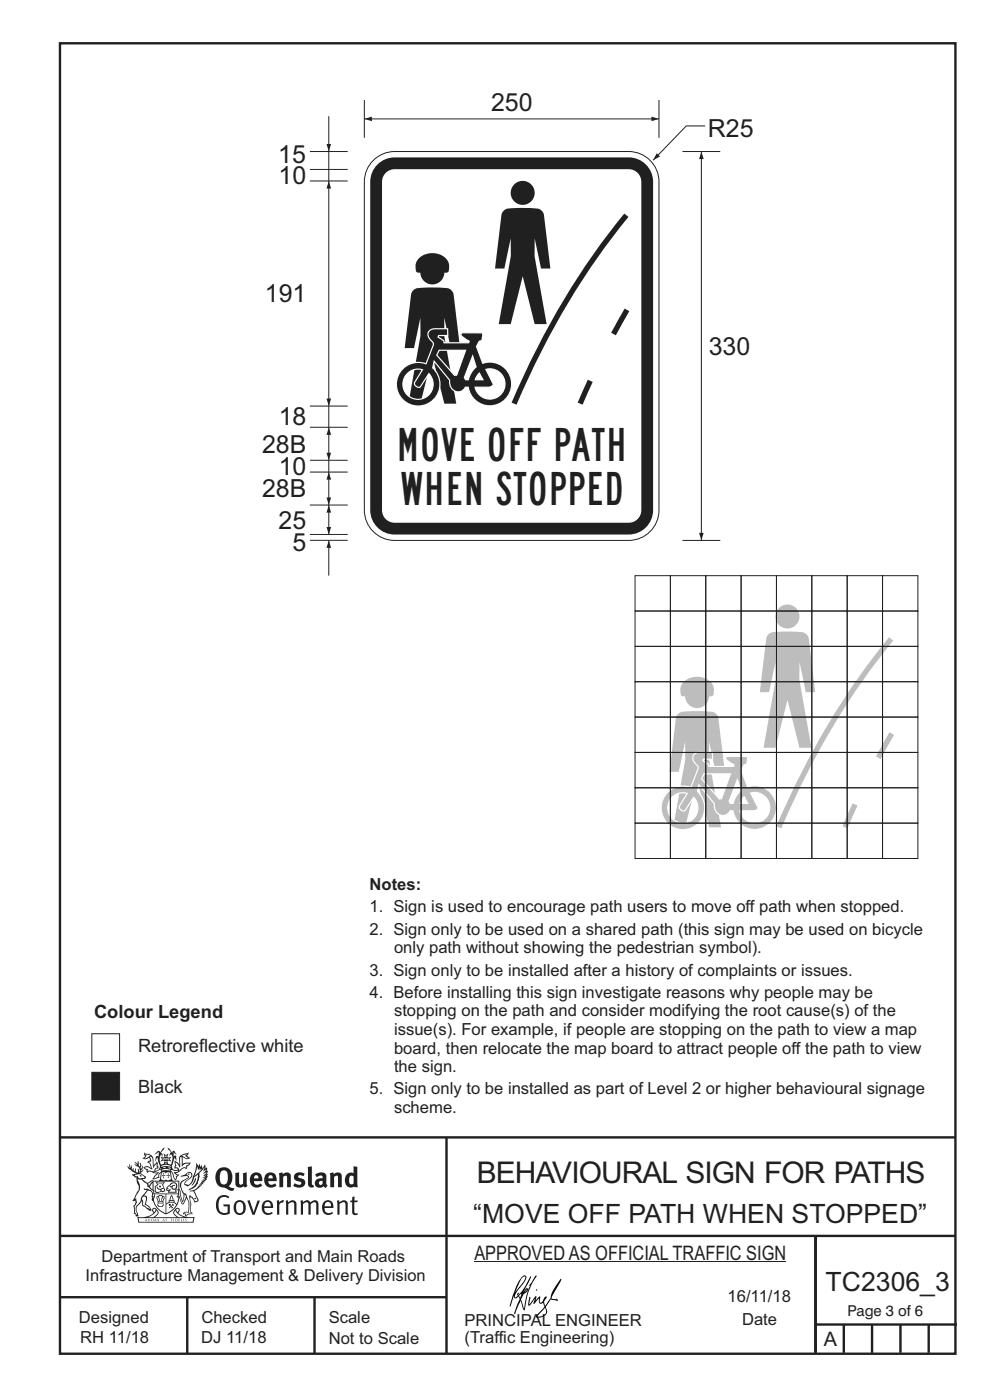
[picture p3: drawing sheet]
<svg xmlns="http://www.w3.org/2000/svg" width="210mm" height="297mm" viewBox="0 0 210 297" stroke-linecap="round" stroke-linejoin="round" font-family="sans-serif">
<g fill="none" stroke="#231f20" stroke-width=".51">
<path d="M12.7 9.2h190v278h-190zM12.7 241.3h190M94.7 241.4v45.8M12.7 275.2h82M12.7 262.2h190.1M39.7 275.2v12M66.7 275.2v12M173 262.1v24.9M173 281h30M179 281v6M185 281v6M191 281v6"/>
<path d="M197 281v6"/>
</g>
<path d="M100.6 267.7h66.2" fill="none" stroke="#231f20" stroke-width=".21"/>
<g fill="#231f20">
<path d="M47 248.4a2.55 2.55 0 0 0 0 2.7l.3 .2a.81 .81 0 0 0 1-1v-.5a1.04 1.04 0 0 0-1.1-1.5zM46.3 248.1a1.82 1.82 0 0 1 2.1-.2 1.82 1.82 0 0 1 .9 1.8 2.29 2.29 0 0 1-.8 2l.7 .3h.5l-.2 .6a2.87 2.87 0 0 1-2-.7 2.12 2.12 0 0 1-1.7-3.1z" fill-rule="evenodd"/>
<path d="M49.9 248.9l.8-.2v2a.46 .46 0 0 0 .3 .6 .46 .46 0 0 0 .6-.3v-2.1l.7-.2v2.4l.2 .5-.5 .3-.3-.3a1.02 1.02 0 0 1-1.2 .3 1.02 1.02 0 0 1-.6-1.1z" fill-rule="evenodd"/>
<path d="M54 249.5l-.1 .5h.9a.49 .49 0 0 0-.2-.6 .49 .49 0 0 0-.6 .1zM53.4 249.1a1.34 1.34 0 0 1 1.6-.2 1.34 1.34 0 0 1 .6 1.5v.2h-1.7a.77 .77 0 0 0 .5 .8 .77 .77 0 0 0 .9-.4l.3 .5a1.59 1.59 0 0 1-2 .2 1.59 1.59 0 0 1-.5-2.1z" fill-rule="evenodd"/>
<path d="M57 249.5l-.1 .5h1a.49 .49 0 0 0-.2-.6 .49 .49 0 0 0-.7 .1zM56.4 249.1a1.34 1.34 0 0 1 1.6-.2 1.34 1.34 0 0 1 .7 1.5v.2h-1.8a.77 .77 0 0 0 .5 .8 .77 .77 0 0 0 .9-.4l.4 .5a1.59 1.59 0 0 1-2.1 .2 1.59 1.59 0 0 1-.5-2.1z" fill-rule="evenodd"/>
<path d="M59.2 248.9l.7-.2 .1 .4a.95 .95 0 0 1 1-.3 .95 .95 0 0 1 .7 .8v2.3h-.8v-2.3a.46 .46 0 0 0-.8 .1v2.2h-.8z" fill-rule="evenodd"/>
<path d="M62.6 249.1a1.75 1.75 0 0 1 2-.1l-.2 .5-.6-.2a.43 .43 0 0 0-.6 .3l.4 .3a1.04 1.04 0 0 1 1.2 1.1 1.04 1.04 0 0 1-1.4 1l-1.2-.4 .3-.6 1 .4 .4-.4a.88 .88 0 0 0-1-.5l-.4-.2-.1-.4z" fill-rule="evenodd"/>
<path d="M65.3 247.6l.8-.2 .1 3.8 .3 .2 .1 .4a.88 .88 0 0 1-1 0 .88 .88 0 0 1-.3-1z" fill-rule="evenodd"/>
<path d="M67.8 250.6a.43 .43 0 0 0-.1 .7 .43 .43 0 0 0 .7-.1v-.7zM66.8 249.1a1.7 1.7 0 0 1 2.4 .1v1.9l.3 .4-.4 .5-.5-.4a1.03 1.03 0 0 1-1.7-.1 1.03 1.03 0 0 1 .8-1.5h.7v-.4a.8 .8 0 0 0-1.2 .1z" fill-rule="evenodd"/>
<path d="M70 248.9l.7-.2 .1 .4a.95 .95 0 0 1 1-.3 .95 .95 0 0 1 .7 .8v2.3h-.8v-2.3a.46 .46 0 0 0-.8 .1v2.2h-.8z" fill-rule="evenodd"/>
<path d="M74.3 249.5a1.48 1.48 0 0 0 0 1.7h.5l.2-.1v-1.5l-.3-.2zM75 247.4l.8 .1 .1 4.4h-.7l-.1-.2a1.26 1.26 0 0 1-1.4 0 1.26 1.26 0 0 1-.5-1.3 1.29 1.29 0 0 1 .4-1.4 1.29 1.29 0 0 1 1.4-.1z" fill-rule="evenodd"/>
<path d="M46.4 253.9a1.72 1.72 0 0 1 2.3 0l-.3 .3a1.24 1.24 0 0 0-1.4-.2 1.24 1.24 0 0 0-.6 1.4 1.49 1.49 0 0 0 1.2 1.9l.7-.1v-1.3h-.8l-.1-.4h1.3v1.9a1.93 1.93 0 0 1-2.2 0 1.93 1.93 0 0 1-.7-2.2l.2-.8z" fill-rule="evenodd"/>
<path d="M50.4 255.1a1.65 1.65 0 0 0 .2 2.2 .99 .99 0 0 0 1-1.4 .78 .78 0 0 0-.4-.8 .78 .78 0 0 0-.8 0zM50 254.9a1.33 1.33 0 0 1 1.6-.1 1.33 1.33 0 0 1 .5 1.4 1.31 1.31 0 0 1-1.3 1.6 1.31 1.31 0 0 1-1.2-1.6v-.6z" fill-rule="evenodd"/>
<path d="M52.5 254.7l.4-.1 .9 2.6 .8-2.5h.5l-1.1 3h-.5z" fill-rule="evenodd"/>
<path d="M56.3 255.2l-.2 .7h1.3a.7 .7 0 0 0-.3-.8 .7 .7 0 0 0-.8 .1zM55.9 255a1.22 1.22 0 0 1 1.5-.2 1.22 1.22 0 0 1 .5 1.5h-1.8a.93 .93 0 0 0 .5 1 .93 .93 0 0 0 1.1-.2l.2 .3a1.43 1.43 0 0 1-1.8 .1 1.43 1.43 0 0 1-.6-1.7z" fill-rule="evenodd"/>
<path d="M58.7 254.7l.4-.1 .1 .5 .4-.4 .6-.1-.2 .5a.66 .66 0 0 0-.8 .7v1.9h-.4z" fill-rule="evenodd"/>
<path d="M60.6 254.7l.4-.1 .1 .5a.94 .94 0 0 1 1-.5 .94 .94 0 0 1 .8 .8v2.3h-.5l-.1-2.5a.81 .81 0 0 0-1.2 .3v2.2h-.4z" fill-rule="evenodd"/>
<path d="M63.7 254.7l.5-.1 .1 .5 .4-.3a.78 .78 0 0 1 1.1 .3 .9 .9 0 0 1 1-.5 .9 .9 0 0 1 .8 .8v2.3h-.5l-.1-2.5a.67 .67 0 0 0-1.1 .3v2.2h-.5v-2.4l-.4-.3-.7 .4v2.3h-.5z" fill-rule="evenodd"/>
<path d="M69 255.2l-.1 .7h1.3a.7 .7 0 0 0-.3-.8 .7 .7 0 0 0-.9 .1zM68.7 255a1.22 1.22 0 0 1 1.5-.2 1.22 1.22 0 0 1 .5 1.5h-1.8a.93 .93 0 0 0 .4 1 .93 .93 0 0 0 1.2-.2l.1 .3a1.44 1.44 0 0 1-1.7 .1 1.44 1.44 0 0 1-.6-1.7z" fill-rule="evenodd"/>
<path d="M71.4 254.7l.5-.1 .1 .5a.94 .94 0 0 1 1-.5 .94 .94 0 0 1 .8 .8v2.3h-.5l-.1-2.5a.81 .81 0 0 0-1.2 .3v2.2h-.4z" fill-rule="evenodd"/>
<path d="M74.7 253.9l.5-.1v.9h.7l-.1 .3h-.6v2.2l.1 .2h.5l.1 .3a.75 .75 0 0 1-1.2-.6v-2.1h-.4v-.3h.4z" fill-rule="evenodd"/>
<path d="M30.8 244.9l1.1 .3-.9 .5h-.4l.6-.5zM31.8 245.4h.2a2.44 2.44 0 0 1 .4 1.9l.1 .5 .7-1-.1 .6 .3 .3a.57 .57 0 0 0-.6 .7l-1-.1-.5 .2 .2-.5-.8-.3 .7-.1 .9 .5 .1-.1-.6-1.3-.2-.2h.5zM30.7 244.4l-.1 .5 .2 .4-.6 .4a1.04 1.04 0 0 0 1.4-.1l.2 .6-.3 .1-.2 .4a.94 .94 0 0 1 .8 1.1l-.2-.1a1.16 1.16 0 0 0-1.5-.1l.3 .4 .4 .2 .1 .5 .2 .1 .1-.2a.94 .94 0 0 1 1.1 .2l.8 .1-1.2 1.2a1.13 1.13 0 0 0 1.2-.2l.4-.1-.1-.4 .5-.8a.83 .83 0 0 0-.6 1.1l-.3-.1-.7 .4 1.1-1.4-.5 .1-.5-.1 1.3-.5-.1-.1-.9 .4v-.3l.2-.2 .3 .1 .1-.3-.2-.4v-.6l-.1-.4-.7 1v-.7a1.42 1.42 0 0 0-1.6-1.8z" fill-rule="evenodd"/>
<path d="M38.5 245.2l.5-.2 .7-.1-.6 .3 .8 .5h-.3zM38.3 245.5l.2-.1 .1 2a1.69 1.69 0 0 1 1.6-.6l-.8 .5 .1 .5a1.1 1.1 0 0 0-1.5 .6l-.1-.5-.2-.2h-.5l.3-.4-.3-.7a1.42 1.42 0 0 1 .8 1.1l.2-.1zM37.1 246.2l.1 1-.2 .3 .1 .4h.5l.1 .2a.96 .96 0 0 1-1.1-.1l-.1 .1a1.06 1.06 0 0 0 1.3 .2v.1a.72 .72 0 0 1-1 .2l.3 .5 .6 .2-.4 .2-.1 .6-.2-.3-.4-1.1-.4-.4 .4 .9a1.54 1.54 0 0 0 .7 1.2l.2-.3a.58 .58 0 0 1 .4-.8l.2-.1h-.3l-.5-.3 .9-.5a.93 .93 0 0 1 1.2-.5v.2l.2-.2 .1-.5a.99 .99 0 0 0 .7-.8l-1.3 .1-.3 .2-.1-1.4 .9 .4 .9-.3h-.4l-.5-.4 .4-.7-.6 .2a1.46 1.46 0 0 0-1.4 2.1v.4l-.2-.4z" fill-rule="evenodd"/>
<path d="M35.6 248.9l.2 .1-.1 .3 .4 .1h-.4v.6l-.1-.6h-.3l.3-.1z" fill-rule="evenodd"/>
<path d="M34.6 248.9l.2 .1v.3l.3 .1h-.3l-.1 .6v-.6h-.4l.4-.1z" fill-rule="evenodd"/>
<path d="M34.3 248.8a.57 .57 0 0 1 .9 .2 .57 .57 0 0 1 .9-.2l.2 1.4h-.2a.57 .57 0 0 1-.9 0 .69 .69 0 0 1-1.1 0zM34.2 248.1l-.3 2.1-.2 .4h3l-.2-.4-.3-2.1h-.2v.2l-.8-.1-.8 .1v-.2z" fill-rule="evenodd"/>
<path d="M34.2 252.4a.3 .3 0 0 0 .6 0 .3 .3 0 0 0-.6 0zM33.3 250.9l.3 .3-.3 .4a.79 .79 0 0 0 0 1.3l.8-.2-.1-.3a.55 .55 0 0 1-.7-.6l.1-.1 .2 .3 .3 .2 .8-.2-.4-.7 .4-.4-.7 .2zM33 250.7l1.1 .2 .9-.2-.4 .6 .4 1.2a.56 .56 0 0 1-.8 .3l-.2 .1a.73 .73 0 0 1-.9 .1 .73 .73 0 0 1-.3-1v-.4l.6-.4z" fill-rule="evenodd"/>
<path d="M35.6 251.8l.7-.4a.58 .58 0 0 1 1-.1 .58 .58 0 0 1-.4 .9l-.3-.3a.43 .43 0 0 1 .6-.4 .57 .57 0 0 0-.8 .2l-.2-.1-.3 .1 .4 .2a.55 .55 0 0 0 .9 .4v.5h-1.3l.3-.4-.1-.1-.6 .1 .2-.3-.2-.1zM35.4 251.8l-.1 .2a.39 .39 0 0 0 .2 .6h.3l-.2 .4h1.9l-.1-.8a.86 .86 0 0 0-.1-1.3 .86 .86 0 0 0-1.3 .4z" fill-rule="evenodd"/>
<path d="M36 254.8h.8v.2h-.8zM36.4 253.8l.2 .8h-.4zM36.4 253.5l-.3 .5-.1 .6h-.2v.4l-.7 .4 .2 .1a1.48 1.48 0 0 1 2.1 .2l.2-.1-.6-.5v-.5h-.2l-.1-.6z" fill-rule="evenodd"/>
<path d="M35.8 255.4l.4 .1 .1 .3 .3-.2-.2-.2a.38 .38 0 0 1 .5 .5l-.2-.2-.3 .2 .3 .2-.3 .3-.1-.4-.4 .4-.1-.2 .4-.3-.1-.1-.2 .1z" fill-rule="evenodd"/>
<path d="M34.5 254h.2v.2l-.2 .6h-.2zM33.6 255.3h.9v.2a.55 .55 0 0 1-.8 .4v-.2l-.2-.1zM33.4 254h.2l.2 .8h-.2zM33.6 255l.8-.1 .1 .2h-.8zM33.8 253.7h.5l-.2 1.1h-.1zM33.3 253.8l-.1 .3 .3 1.1a.48 .48 0 0 0-.1 .6 .48 .48 0 0 0 .5 .2h.5a.49 .49 0 0 0 .2-.8l.3-1.1-.1-.3a1.42 1.42 0 0 0-1.5 0z" fill-rule="evenodd"/>
<path d="M33.7 251.5l.4 .1 .1 .3h-.3z" fill-rule="evenodd"/>
<path d="M41.3 250.1l.3-.2-.2 .8-.6 .8h-.2l.5-.7z" fill-rule="evenodd"/>
<path d="M39.7 249l.3-.2 .5 .2a.88 .88 0 0 1-.6 1.1 1.22 1.22 0 0 0-.8 1.3l.5 .2a.72 .72 0 0 0 .9-.4l.5-.8 .2-.6 .8-.6v.2a2.85 2.85 0 0 1-2 2.9l.1 .1a2.13 2.13 0 0 0 1.9-1.5v-.3a2.01 2.01 0 0 0 .3-1.7l1.1-1.3-.4 1 .7-.5-.7 1 .8-.4-.8 .8 .7-.2-.9 .6 .8-.1-.8 .4h.7l-.8 .3 .3 .2h-.4l.2 .3h-.4l.2 .3h-.4l.1 .2h-.1a2.16 2.16 0 0 1-2 1.1l.1 .2 .4-.1a.76 .76 0 0 1 .7 .8l.5 1.2-.6 .2a1.45 1.45 0 0 0-1.1-1.3l.2 1.8-.1 1.8 .4 .3a1.07 1.07 0 0 0-1.2 .4v-.3l-.5-.2a.87 .87 0 0 1 1.1-.1v-.7a4.4 4.4 0 0 0-.6-3.1l-.1-.3h-.2a2.16 2.16 0 0 1-.7-2.2l.3-.4 1.2-.7a.55 .55 0 0 0-.4-.8zM37.8 252.4a.76 .76 0 0 1 .3 1.1l.6 1.6 .4-1.7 .2 .1a.61 .61 0 0 1-.1 .9l-.3 .8-.2 .1-.7-1.6-.3 .1a1.18 1.18 0 0 0 .1-1.4zM41.8 247.5l.2 .7 .3-.5v.6l.4-.5a1.9 1.9 0 0 1-1.2 1.4l-.3 .3zM38.2 249.6l1.4-.2 .2 .2v.3l-.5 .2a1.26 1.26 0 0 0-.9 1.9l.2 .7a1.84 1.84 0 0 1 .1 2.1l-.4-1.4a.96 .96 0 0 0-.4-1.2l-.4 .2a.78 .78 0 0 1 0 1.3l.1 .3h.4l.4 1.1a.38 .38 0 0 0 .2 .4 .38 .38 0 0 0 .4-.1l.6-1.2a2.94 2.94 0 0 1 .4 2.5l-.1 .4h-.8l-.3 .4v.2l.4-.1 .1 .4 .2 .1a1.02 1.02 0 0 1 1.3-.5v-.4l-.3-.1 .1-1.8-.3-1.3h.1a1.14 1.14 0 0 1 .8 1 .63 .63 0 0 0 .8-.2 .63 .63 0 0 0-.2-.9l-.6-1.2 .9-.6 .2-.4h.3l-.1-.2h.4l-.1-.3h.3l-.1-.3 .5-.1-.2-.2 .6-.4v-.2h-.2l.4-.5h-.3l.3-.5-.4 .1 .4-.5v-.3l-.3 .2 .2-.7-.1-.2-.4 .3v-.8l-.6 .8-.2-.8-.2 .5-.3-.7-.1 .6-.5-.8-.1 1.4-.6 1.8a1.81 1.81 0 0 1-1 1.5l-.6-.2a1.75 1.75 0 0 1 1.1-1.2 .75 .75 0 0 0 .1-1.3 .75 .75 0 0 0-1.2 .4z" fill-rule="evenodd"/>
<path d="M41.2 254.1h.3l.2 .2-.4 .1z" fill-rule="evenodd"/>
<path d="M29.4 258.4h11.6l-.1 .8h-11.4zM31.3 258.2l.5-.1a2.48 2.48 0 0 0 1.4-1.3l.3 .5-.5 .6-.5 .3zM32.5 256.6l.3-.2 .2 .1-.3 .7zM37.2 256.8a2.65 2.65 0 0 0 1.8 1.4h-1.1l-.5-.3-.5-.6zM37.4 256.5l.2-.1 .3 .2-.3 .6zM29.2 258.2l.1 1.2h11.8l.2-1.1-.2-.1a4.1 4.1 0 0 1-3.3-.9l.3-.4-.1-.6a1.06 1.06 0 0 0-1.3 1l.2 .4 .6 .5h-4.7l.3-.1a.84 .84 0 0 0 .6-.8 .84 .84 0 0 0-.5-.8l-.3-.2h-.5l-.1 .6 .3 .4a4.2 4.2 0 0 1-3.4 .9z" fill-rule="evenodd"/>
<path d="M31 258.7l.1 .2h-.2zM31 258.5l-.3 .6 .4-.2 .2 .2z" fill-rule="evenodd"/>
<path d="M31.3 258.6h.3v.4a.25 .25 0 0 0 .2-.1 .25 .25 0 0 0-.1-.3h.1a.29 .29 0 0 1 0 .4 .29 .29 0 0 1-.4 0 .29 .29 0 0 1 0-.4z" fill-rule="evenodd"/>
<path d="M32.2 258.6a.22 .22 0 0 1 .3 .2 .22 .22 0 0 1-.3 .2zM32 258.6l.1 .4a.33 .33 0 0 0 .4 0 .33 .33 0 0 0 0-.4 .33 .33 0 0 0-.5 0z" fill-rule="evenodd"/>
<path d="M32.9 258.7l.1 .2h-.2zM32.9 258.5l-.2 .6 .3-.2 .2 .2z" fill-rule="evenodd"/>
<path d="M33.3 258.6h.2l.1 .1 .2-.1-.2 .2 .2 .3-.3-.3-.1 .3h-.1l.2-.3z" fill-rule="evenodd"/>
<path d="M34.7 258.7l.1 .2h-.2zM34.7 258.5l-.3 .6 .4-.2 .2 .2z" fill-rule="evenodd"/>
<path d="M35 258.5h.5l-.2 .1v.5h-.2l.1-.5z" fill-rule="evenodd"/>
<path d="M36.2 258.6l.3-.1-.1 .1v.2h.1h-.1v.3h-.2z" fill-rule="evenodd"/>
<path d="M36.7 258.6h.2v.5h-.2z" fill-rule="evenodd"/>
<path d="M37.3 258.6a.22 .22 0 0 1 .3 .2 .22 .22 0 0 1-.3 .2zM37.1 258.6v.4a.33 .33 0 0 0 .5 0 .33 .33 0 0 0 0-.4 .33 .33 0 0 0-.5 0z" fill-rule="evenodd"/>
<path d="M37.8 258.6l.4-.1-.2 .1v.2h.1h-.1v.2l.2 .1h-.4z" fill-rule="evenodd"/>
<path d="M38.4 258.6h.2l-.1 .4 .2 .1h-.3z" fill-rule="evenodd"/>
<path d="M38.9 258.6h.2v.5h-.2z" fill-rule="evenodd"/>
<path d="M39.3 258.6h.2h-.1l.2 .3-.2 .2-.1-.1v-.1l.2 .1z" fill-rule="evenodd"/>
<path d="M34.2 247.4a1.51 1.51 0 0 1 2 .2 2.67 2.67 0 0 0-2.1 0zM35.7 247.6l.4 .1 .1 .3-.4-.1zM34.6 247.6h.5l.1 .2h-.4zM34 247.8l.3 .2h-.3zM34.9 246.9l.3-.2 .3 .2zM34.9 245.6l.2 .1v.3h-.2zM35 245.1l.2 .2 .2-.2-.1 .3h-.2zM35.1 246.3h.2l.1 .4-.2-.2-.2 .2zM35.3 245.7l.2-.1v.4h-.2zM34.4 245.7h.3l.1 .3-.4 .1 .2-.2zM35.7 245.7h.3l-.2 .2 .2 .2-.4-.1zM32.7 244.9l1-.5-.1 1-.2-.2-.3 .2-.3 1.1 .5-1 .3 .9a1.84 1.84 0 0 1 .2 1.7l.4 .1a2.48 2.48 0 0 1 2.2 0l.2-.2-.2-.7 .7-1.8 .4 .7-.2-1-.2-.1-.2 .3v-.9l.6 .4-.6-.8-.3 .1-.1 .4-.5-.9-.5-.3 .2 .5 .6 .5-.5 .8 .4-.4a2.06 2.06 0 0 1 0 2.3l-.5-.2-.2-.6 .1-.1 .8 .2-.4-.5 .4-.5-.7 .2-.2-.2 .2-.7-.5 .4-.5-.4 .2 .7-.2 .2-.7-.2 .4 .5-.4 .5 .8-.2 .1 .1-.2 .6-.5 .2a2.02 2.02 0 0 1 0-2.2l.3 .5-.1-.7-.3-.1 .8-1.2-.4 .3-.5 .8-.2-.3a.8 .8 0 0 0-.8 .5z" fill-rule="evenodd"/>
<path d="M29.2 250.1l.3 .1a.61 .61 0 0 1 .8 .4l.3 .2a.8 .8 0 0 1 .6 1l.4 .1 .5 .5a1 1 0 0 1 .5 1.1l-.1 .7v-.5h-.1a.96 .96 0 0 0-.8-1.3l-.2-.2h-.7l-.1-.1-.1 .1 .1 .3h.6l-1.2 1.3-.2 1-.4 .6a1.33 1.33 0 0 0-.5 1.8l.2 .5a1.26 1.26 0 0 1-.5-1.5l-.1-.3a1.56 1.56 0 0 0 .4-1.7l-.3 .2 .2-.5a3.2 3.2 0 0 0 .7-3zM30.4 253.9h.4a2.06 2.06 0 0 1-.1 1.6l.7 .5 .4 .4-.6-.1-.8-.6-.1-.9a.51 .51 0 0 1 .1-.9zM28.6 249.3a1.52 1.52 0 0 1 2.1 .5l-1.1 .2-.2-.1-.1-.4h-.5zM27.5 247v.8l-.3-.4h-.1a3.1 3.1 0 0 0 1.9 1.6l-1 .1 .5 .6 .5 .1 .1 1.1a1.84 1.84 0 0 1-.3 2.5l-.4 .9-.3 .4 .2 .1 .4-.1 .1 .4-.2 .5-.3 .2 .1 1.7h.2l.3 .5 .1 .1 .4-.1-.1-.5a1.3 1.3 0 0 1-.1-1.7l.9-1 .1 1.1 .6 .2 .5 .5 .1-.1 .2 .3h.5a1.85 1.85 0 0 0-1.2-1.4l.1-.3a1.39 1.39 0 0 0 0-1.4l-.5-.1 .5-.5a.66 .66 0 0 1 .9-.4 .66 .66 0 0 1 .3 .9l-.1 .4 .2-.1v.2l-.1 .3 .2 .5 .1-.3a2.24 2.24 0 0 0 .1-2.2 .73 .73 0 0 1-.7-.7 .73 .73 0 0 1 .6-.7v-.2a.94 .94 0 0 0-.9 .8 .48 .48 0 0 1-.1-.6 .48 .48 0 0 1 .5-.2l.5-.3a.51 .51 0 0 0-.8 .2l-.5 .2-1-.8h.6l.2-.5-1.2-.7 .5-.5v-.3l-.5 .4 .1-.2a.69 .69 0 0 0 .2-1v.4l-.2 .3v-1.1l-.3-.2 .1 .6-.1 .2-.4-1.3v.7l-.6-.4 .5 .7-.6-.2 .3 .3a1 1 0 0 1 .7 1.4l-.2-.8v.9l-.5-.2v-.8l-.2 .7-.2-.1-.1-.6-.2 .4-.2-.2 .1-.7-.2 .5z" fill-rule="evenodd"/>
<path d="M29.6 249.4l.2-.1 .3 .2z" fill-rule="evenodd"/>
<path d="M32.4 250.5h5.6v2l-.2-.1v-1.7h-5.2v2.5h5.2v-.8l.1 .2-.1 1.1v-.3h-2.5v4a4.1 4.1 0 0 0 2.6-3.6l.1-.1a4 4 0 0 1-2.8 3.9 4.2 4.2 0 0 1-2.8-4.7l.1 1.2 .1-.1a3.8 3.8 0 0 0 2.5 3.4v-4h-2.5l-.2-.9z" fill-rule="evenodd"/>
<circle cx="40" cy="249.1" r=".17"/>
</g>
<g fill="#000001">
<path d="M111.6 273.7l.2-.2-.5 .7zM110.4 274.5l.3 .1-.3 .7-.3-.4zM110.9 270.9l.5-.1a9.3 9.3 0 0 1-2 3.2l-.1 .2 1-2.5zM110.6 271a14.7 14.7 0 0 0-2.2 4.9l-.3 1.2 .1 .1 .8-2.4a.42 .42 0 0 0 .2 .7 .42 .42 0 0 0 .6-.3l.2-.2 .2 .6-1.1 3.1h.2l1.1-2.8 .6 1.9 .2 .2 .2-.5a13.5 13.5 0 0 1 2-6.2l.5-.5-.2-.2-1.6 2.1 .4-.1a14.9 14.9 0 0 0-1.3 5.1l-.4-1.2a1.39 1.39 0 0 1 .2-1.8l.1-.2a.92 .92 0 0 0 .8-1.2 .75 .75 0 0 0-.7 .7l-.2 .2 1.6-3.4h-.1l-.4 .7a10.5 10.5 0 0 1-2.2 3.2l.2-.4a.32 .32 0 0 0-.4 .2 .32 .32 0 0 0 .1 .4l-.5 .4a3.2 3.2 0 0 1 1.1-2.3l.5-.6a2.49 2.49 0 0 0 .7-1.6l-.3-.2z" fill-rule="evenodd"/>
<path d="M115.6 277.5a1.15 1.15 0 0 1 .1 1.3 1.15 1.15 0 0 1-1.2 .5h-.5zM112.3 275.1l-.3 1.7 .3 .2 1.2-1.5-.3 1.1 1.1-1.2a.94 .94 0 0 0 .4 1.2l.5-.3 .3 .9-1.2 1.3a.98 .98 0 0 0-.5 1 1.9 1.9 0 0 0 2.3-1.3l-.1-.3a1.02 1.02 0 0 1 .3-1.4l.5-.9 1.5 .3-.2-.5v.3l-1.1-.2v-.2l2-3.6 .1-.3-.1-.1-1.8 2.7a6.6 6.6 0 0 1-1.5 3l-.2-.2a1.01 1.01 0 0 1 .4-1.4l.1-.2-.3-.2-.3 .5-.2 .5-.5 .4-.2-.4 .1-.9-.2-.1-.8 .9 .2-.9h-.1l-1.4 1.7 .2-1.4v-.1z" fill-rule="evenodd"/>
<path d="M113.7 273.5l.3 .3h-.3z" fill-rule="evenodd"/>
</g>
<path d="M19.5 227.5h5.9v5.9h-5.9z" fill-rule="evenodd" fill="#231f20" stroke="#231f20" stroke-width=".21"/>
<path d="M19.5 219.3h5.9v5.9h-5.9z" fill-rule="evenodd" fill="#fff" stroke="#231f20" stroke-width=".21"/>
<path d="M189 135.5a163 163 0 0 0-23.8 40" fill="none" stroke="#bbbdc0" stroke-width="1.1" stroke-linecap="butt"/>
<g fill="#bbbdc0">
<path d="M162.9 134.7a1.96 1.96 0 0 1 1.8-.6 26.3 26.3 0 0 1 5.9 .1 1.68 1.68 0 0 1 .9 1.2l1.4 11.4h-2l-1.3-6.4v3.8l2.5 14.4h-2.5l-2.6-10.1-2.5 10.1h-2.5l2.5-14.4v-3.8l-1.3 6.4h-2l1.3-11.4zM164.5 130.8a2.55 2.55 0 0 1 5.1 0 2.55 2.55 0 0 1-5.1 0z" fill-rule="evenodd"/>
<path d="M145 144.7a4 4 0 0 1 6.3 1l.1 1.6-.5 .4h-5.6l-.8-.1a2.61 2.61 0 0 1 .5-2.9z" fill-rule="evenodd"/>
<path d="M143.7 151.6a1.96 1.96 0 0 1 1.8-.7 26.3 26.3 0 0 1 5.9 .2 1.68 1.68 0 0 1 1 1.2l1.3 11.4h-1.9l-1.4-6.4v3.8l2.6 14.4h-2.6l-2.5-10.2-2.6 10.2h-2.5l2.6-14.4-.1-3.8-1.3 6.4h-2l1.4-11.4zM145.3 147.7a2.55 2.55 0 0 1 5.1 0 2.55 2.55 0 0 1-5.1 0z" fill-rule="evenodd"/>
</g>
<path d="M149.3 164.2h5.6l-1.9 5.3h-.4l-3.8-4.3zM142.6 169.1a3.2 3.2 0 0 0 0 4.5 3.2 3.2 0 0 0 4.5 .1 3.2 3.2 0 0 0 0-4.6l-1.8 2.8a.85 .85 0 0 1-.9-.1 .85 .85 0 0 1-.3-.8l1.7-2.7-.6-.1a3.2 3.2 0 0 0-2.6 .9zM159.2 168.2a3.2 3.2 0 0 1 4 2.4 3.2 3.2 0 0 1-2.4 3.9 3.2 3.2 0 0 1-3.9-2.5h3a.95 .95 0 0 0 .9-.6zM157.8 169l.8 1.4h-1.6l.3-.7zM147.1 160.2a1.85 1.85 0 0 0 .8 2.2l.2 .6-1.5 4a4.7 4.7 0 0 0-6.3 5 4.7 4.7 0 0 0 7.5 2.9 4.6 4.6 0 0 0 .2-7l.3-1.4 3.2 4a1.83 1.83 0 0 0 1 2.3 1.83 1.83 0 0 0 2.4-.8h.6a4.6 4.6 0 0 0 5.5 3.9 4.6 4.6 0 0 0 3.5-5.8 4.6 4.6 0 0 0-5.9-3.2l-1.4-3.5 .2-.3a1.14 1.14 0 0 1 1-1l.2-1.3-.2-.3h-4.1l-.4 .5 1 .8 .7 .4-.1 .4h-5.1l-.1-.4-1.2-.8 .1-.4h2l-.1-1.4-3.2 .1zM156.4 165.4l.8 2.3-1.1 1.2-.6 1.5h-.6l-.2-.4z" fill-rule="evenodd" fill="#bbbdc0" stroke="#fff" stroke-width=".25"/>
<path d="M189.2 155.6l-2.9 5.1M181.4 170.7l-2.2 4.8" fill="none" stroke="#bbbdc0" stroke-width="1.1" stroke-linecap="butt"/>
<g fill="none" stroke="#231f20" stroke-width=".21">
<path d="M78.9 34.4a6.4 6.4 0 0 1 4.8-2.3h49.7a6.4 6.4 0 0 1 6.4 6.5v69.6a6.4 6.4 0 0 1-6.4 6.4h-49.7a6.4 6.4 0 0 1-6.4-6.4v-69.6a6.4 6.4 0 0 1 1.6-4.2zM134.7 122.1h7.5v7.5h-7.5zM134.7 129.6h7.5v7.5h-7.5zM134.7 137.1h7.5v7.5h-7.5zM142.2 122.1h7.5v7.5h-7.5zM142.2 129.6h7.5v7.5h-7.5zM142.2 137.1h7.5v7.5h-7.5zM149.7 122.1h7.5v7.5h-7.5zM149.7 129.6h7.5v7.5h-7.5zM149.7 137.1h7.5v7.5h-7.5zM157.2 122.1h7.5v7.5h-7.5zM157.2 129.6h7.5v7.5h-7.5z"/>
<path d="M157.2 137.1h7.5v7.5h-7.5zM164.7 122.1h7.5v7.5h-7.5zM164.7 129.6h7.5v7.5h-7.5zM164.7 137.1h7.5v7.5h-7.5zM172.2 122.1h7.5v7.5h-7.5zM172.2 129.6h7.5v7.5h-7.5zM172.2 137.1h7.5v7.5h-7.5zM179.7 122.1h7.5v7.5h-7.5zM179.7 129.6h7.5v7.5h-7.5zM179.7 137.1h7.5v7.5h-7.5zM187.2 122.1h7.5v7.5h-7.5zM187.2 129.6h7.5v7.5h-7.5z"/>
<path d="M187.2 137.1h7.5v7.5h-7.5zM134.7 144.6h7.5v7.5h-7.5zM134.7 159.6h7.5v7.5h-7.5zM134.7 152.1h7.5v7.5h-7.5zM142.2 144.6h7.5v7.5h-7.5zM142.2 159.6h7.5v7.5h-7.5zM142.2 152.1h7.5v7.5h-7.5zM149.7 144.6h7.5v7.5h-7.5zM149.7 159.6h7.5v7.5h-7.5zM149.7 152.1h7.5v7.5h-7.5zM157.2 144.6h7.5v7.5h-7.5zM157.2 159.6h7.5v7.5h-7.5z"/>
<path d="M157.2 152.1h7.5v7.5h-7.5zM164.7 144.6h7.5v7.5h-7.5zM164.7 159.6h7.5v7.5h-7.5zM164.7 152.1h7.5v7.5h-7.5zM172.2 144.6h7.5v7.5h-7.5zM172.2 159.6h7.5v7.5h-7.5zM172.2 152.1h7.5v7.5h-7.5zM179.7 144.6h7.5v7.5h-7.5zM179.7 159.6h7.5v7.5h-7.5zM179.7 152.1h7.5v7.5h-7.5zM187.2 144.6h7.5v7.5h-7.5zM187.2 159.6h7.5v7.5h-7.5z"/>
<path d="M187.2 152.1h7.5v7.5h-7.5zM134.7 174.6h7.5v7.5h-7.5zM134.7 167.1h7.5v7.5h-7.5zM142.2 174.6h7.5v7.5h-7.5zM142.2 167.1h7.5v7.5h-7.5zM149.7 174.6h7.5v7.5h-7.5zM149.7 167.1h7.5v7.5h-7.5zM157.2 174.6h7.5v7.5h-7.5zM157.2 167.1h7.5v7.5h-7.5zM164.7 174.6h7.5v7.5h-7.5zM164.7 167.1h7.5v7.5h-7.5zM172.2 174.6h7.5v7.5h-7.5z"/>
<path d="M172.2 167.1h7.5v7.5h-7.5zM179.7 174.6h7.5v7.5h-7.5zM179.7 167.1h7.5v7.5h-7.5zM187.2 174.6h7.5v7.5h-7.5zM187.2 167.1h7.5v7.5h-7.5z"/>
</g>
<path d="M79.8 35.2a5.2 5.2 0 0 1 3.9-1.8h49.7a5.2 5.2 0 0 1 5.1 5.2v69.6a5.2 5.2 0 0 1-5.1 5.2h-49.7a5.2 5.2 0 0 1-5.2-5.2v-69.6a5.1 5.1 0 0 1 1.3-3.4z" fill-rule="evenodd" fill="#231f20"/>
<path d="M81.6 36.9a2.66 2.66 0 0 1 2.1-1h49.7a2.67 2.67 0 0 1 2.6 2.7v69.6a2.67 2.67 0 0 1-2.6 2.7h-49.7a2.67 2.67 0 0 1-2.7-2.7v-69.6l.1-.7z" fill-rule="evenodd" fill="#fff"/>
<path d="M149.6 26.7h-4l-7.1 7.3" fill="none" stroke="#231f20" stroke-width=".21"/>
<path d="M139.3 32.5l.7 .7-1.4 .8z" fill="#231f20"/>
<path d="M77.3 25.2h62.5" fill="none" stroke="#231f20" stroke-width=".21"/>
<g fill="#231f20">
<path d="M138.2 24.7l1.6 .5-1.6 .5z"/>
<path d="M77.3 25.2l1.6-.5v1z"/>
</g>
<path d="M77.3 21.2v8M139.8 21.2v8M148.8 32.1v82.5" fill="none" stroke="#231f20" stroke-width=".21"/>
<g fill="#231f20">
<path d="M148.8 32.2l.5 1.5h-1z"/>
<path d="M148.3 113h1l-.5 1.6z"/>
</g>
<path d="M144.8 32.1h8M144.8 114.6h8" fill="none" stroke="#231f20" stroke-width=".21"/>
<path d="M132.9 45.7a163 163 0 0 0-23.9 39.9" fill="none" stroke="#231f20" stroke-width="1.1" stroke-linecap="butt"/>
<g fill="#231f20">
<path d="M88.8 54.9a4 4 0 0 1 6.4 .9v1.7l-.4 .3-5.7 .1-.7-.2a2.61 2.61 0 0 1 .4-2.8z" fill-rule="evenodd"/>
<path d="M106.7 44.9a1.96 1.96 0 0 1 1.8-.7 26.3 26.3 0 0 1 5.9 .2 1.68 1.68 0 0 1 1 1.2l1.3 11.4h-1.9l-1.4-6.5v3.8l2.6 14.5h-2.6l-2.5-10.2-2.6 10.2h-2.5l2.6-14.5-.1-3.8-1.3 6.5h-2l1.4-11.4zM108.3 40.9a2.55 2.55 0 0 1 5.1 0 2.55 2.55 0 0 1-5.1 0z" fill-rule="evenodd"/>
<path d="M87.5 61.7a1.96 1.96 0 0 1 1.8-.6 26.3 26.3 0 0 1 5.9 .1 1.68 1.68 0 0 1 1 1.2l1.4 11.4h-2l-1.3-6.4-.1 3.8 2.6 14.4h-2.5l-2.6-10.1-2.5 10.1h-2.6l2.6-14.4v-3.8l-1.4 6.4h-2l1.4-11.4zM89.2 57.8a2.55 2.55 0 0 1 5.1 0 2.55 2.55 0 0 1-5.1 0z" fill-rule="evenodd"/>
</g>
<path d="M93.2 74.3h5.6l-1.9 5.3h-.5l-3.8-4.2zM86.4 79.2a3.2 3.2 0 0 0 0 4.6 3.2 3.2 0 0 0 4.5 0 3.2 3.2 0 0 0 .1-4.5l-1.8 2.8a.85 .85 0 0 1-.9-.1 .85 .85 0 0 1-.3-.9l1.6-2.7-.6-.1a3.2 3.2 0 0 0-2.6 .9zM103.1 78.4a3.2 3.2 0 0 1 3.9 2.3 3.2 3.2 0 0 1-2.4 3.9 3.2 3.2 0 0 1-3.8-2.5h2.9a.95 .95 0 0 0 .9-.6zM101.7 79.1l.7 1.5h-1.6l.4-.8zM91 70.3a1.85 1.85 0 0 0 .8 2.3l.1 .5-1.5 4a4.7 4.7 0 0 0-6.3 5.1 4.7 4.7 0 0 0 7.6 2.8 4.6 4.6 0 0 0 .1-6.9l.3-1.5 3.3 4.1a1.83 1.83 0 0 0 1 2.2 1.83 1.83 0 0 0 2.3-.8h.6a4.6 4.6 0 0 0 5.6 3.9 4.6 4.6 0 0 0 3.5-5.8 4.6 4.6 0 0 0-6-3.1l-1.3-3.6 .1-.2a1.14 1.14 0 0 1 1-1.1l.2-1.3-.1-.3h-4.2l-.3 .5 .9 .8 .7 .4v.4h-5.2l-.1-.4-1.2-.8 .1-.3h2l-.1-1.5-3.2 .1zM100.3 75.5l.7 2.3-1 1.2-.6 1.6h-.6l-.3-.5z" fill-rule="evenodd" fill="#231f20" stroke="#fff" stroke-width=".25"/>
<path d="M133 65.7l-2.9 5.2M125.2 80.8l-2.1 4.8" fill="none" stroke="#231f20" stroke-width="1.1" stroke-linecap="butt"/>
<path d="M69.7 100.1v7" fill="none" stroke="#231f20" stroke-width=".21"/>
<g fill="#231f20">
<path d="M69.7 100.2l.5 1.5h-.9z"/>
<path d="M69.3 105.5h.9l-.5 1.6z"/>
</g>
<path d="M65.7 113.4h8.1M65.7 114.6h8.1M65.7 107.1h8.1M65.7 100.1h8.1M69.7 107.1v6.3" fill="none" stroke="#231f20" stroke-width=".21"/>
<g fill="#231f20">
<path d="M69.7 107.2l.5 1.5h-.9z"/>
<path d="M69.3 111.8h.9l-.5 1.6z"/>
</g>
<path d="M69.7 114.6v7.5" fill="none" stroke="#231f20" stroke-width=".21"/>
<path d="M69.7 114.7l.5 1.5h-.9z" fill="#231f20"/>
<path d="M69.7 38.4v47.7" fill="none" stroke="#231f20" stroke-width=".21"/>
<g fill="#231f20">
<path d="M69.7 38.4l.5 1.6h-.9z"/>
<path d="M69.3 84.5h.9l-.5 1.6z"/>
</g>
<path d="M65.7 38.4h8.1M65.7 32.1h8.1M65.7 35.9h8.1M69.7 24.6v7.5M69.7 35.9v2.5" fill="none" stroke="#231f20" stroke-width=".21"/>
<path d="M69.3 30.5h.9l-.5 1.6z" fill="#231f20"/>
<path d="M69.7 32.1v3.8M65.7 97.6h8.1M65.7 90.6h8.1M65.7 86.1h8.1M69.7 86.1v14" fill="none" stroke="#231f20" stroke-width=".21"/>
<g fill="#231f20">
<path d="M69.7 90.7l.5 1.6h-.9z"/>
<path d="M69.3 96h.9l-.5 1.6z"/>
</g>
<g font-size="9.7" fill="#231f20">
<text x="84" y="97.8">MOVE OFF PATH</text>
<text x="85" y="107.2">WHEN STOPPED</text>
</g>
<text font-size="6.3" fill="#231f20" x="101.1" y="251">BEHAVIOURAL SIGN FOR PATHS</text>
<g font-size="5.6" fill="#231f20">
<text x="100.4" y="259.4">“MOVE OFF PATH WHEN STOPPED”</text>
<text x="175.1" y="274">TC2306_3</text>
</g>
<g font-size="5.3" fill="#231f20">
<text x="104.2" y="23.6">250</text>
<text x="150.2" y="29">R25</text>
<text x="59" y="34.6">15</text>
<text x="59.1" y="39">10</text>
<text x="56.2" y="64.1">191</text>
<text x="150.3" y="75.3">330</text>
<text x="59.1" y="90.3">18</text>
<text x="55.6" y="96">28B</text>
<text x="59.1" y="100.8">10</text>
<text x="55.6" y="105.5">28B</text>
<text x="59.1" y="112.1">25</text>
<text x="62" y="117">5</text>
</g>
<g font-size="4.2" fill="#231f20">
<text x="100.6" y="267.2">APPROVED AS OFFICIAL TRAFFIC SIGN</text>
<text x="174.7" y="285.6">A</text>
</g>
<g font-size="3.9" fill="#231f20">
<text x="20" y="216">Colour Legend</text>
<text x="29.3" y="223.3">Retroreflective white</text>
<text x="29.3" y="231.8">Black</text>
</g>
<g font-size="3.5" fill="#231f20">
<text x="78.4" y="188.8">Notes:</text>
<text x="78.4" y="193.6">1. Sign is used to encourage path users to move off path when stopped.</text>
<text x="78.4" y="198.3">2. Sign only to be used on a shared path (this sign may be used on bicycle</text>
<text x="83.6" y="202.2">only path without showing the pedestrian symbol).</text>
<text x="78.4" y="207">3. Sign only to be installed after a history of complaints or issues.</text>
<text x="78.4" y="211.7">4. Before installing this sign investigate reasons why people may be</text>
<text x="83.6" y="215.6">stopping on the path and consider modifying the root cause(s) of the</text>
<text x="83.6" y="219.6">issue(s). For example, if people are stopping on the path to view a map</text>
<text x="83.6" y="223.5">board, then relocate the map board to attract people off the path to view</text>
<text x="83.6" y="227.4">the sign.</text>
<text x="78.4" y="232.2">5. Sign only to be installed as part of Level 2 or higher behavioural signage</text>
<text x="83.6" y="236.1">scheme.</text>
<text x="21.6" y="267.8">Department of Transport and Main Roads</text>
<text x="18.2" y="271.8">Infrastructure Management &amp; Delivery Division</text>
<text x="16.7" y="280.6">Designed</text>
<text x="42.7" y="280.6">Checked</text>
<text x="69.7" y="280.6">Scale</text>
<text x="98.5" y="281.3">PRINCIPAL ENGINEER</text>
<text x="154.3" y="276.2">16/11/18</text>
<text x="157.4" y="281.2">Date</text>
<text x="17" y="284.8">RH 11/18</text>
<text x="42.7" y="284.8">DJ 11/18</text>
<text x="69.7" y="285.2">Not to Scale</text>
<text x="98.5" y="284.8">(Traffic Engineering)</text>
</g>
<text font-size="3.2" fill="#231f20" x="179.8" y="279.2">Page 3 of 6</text>
</svg>
